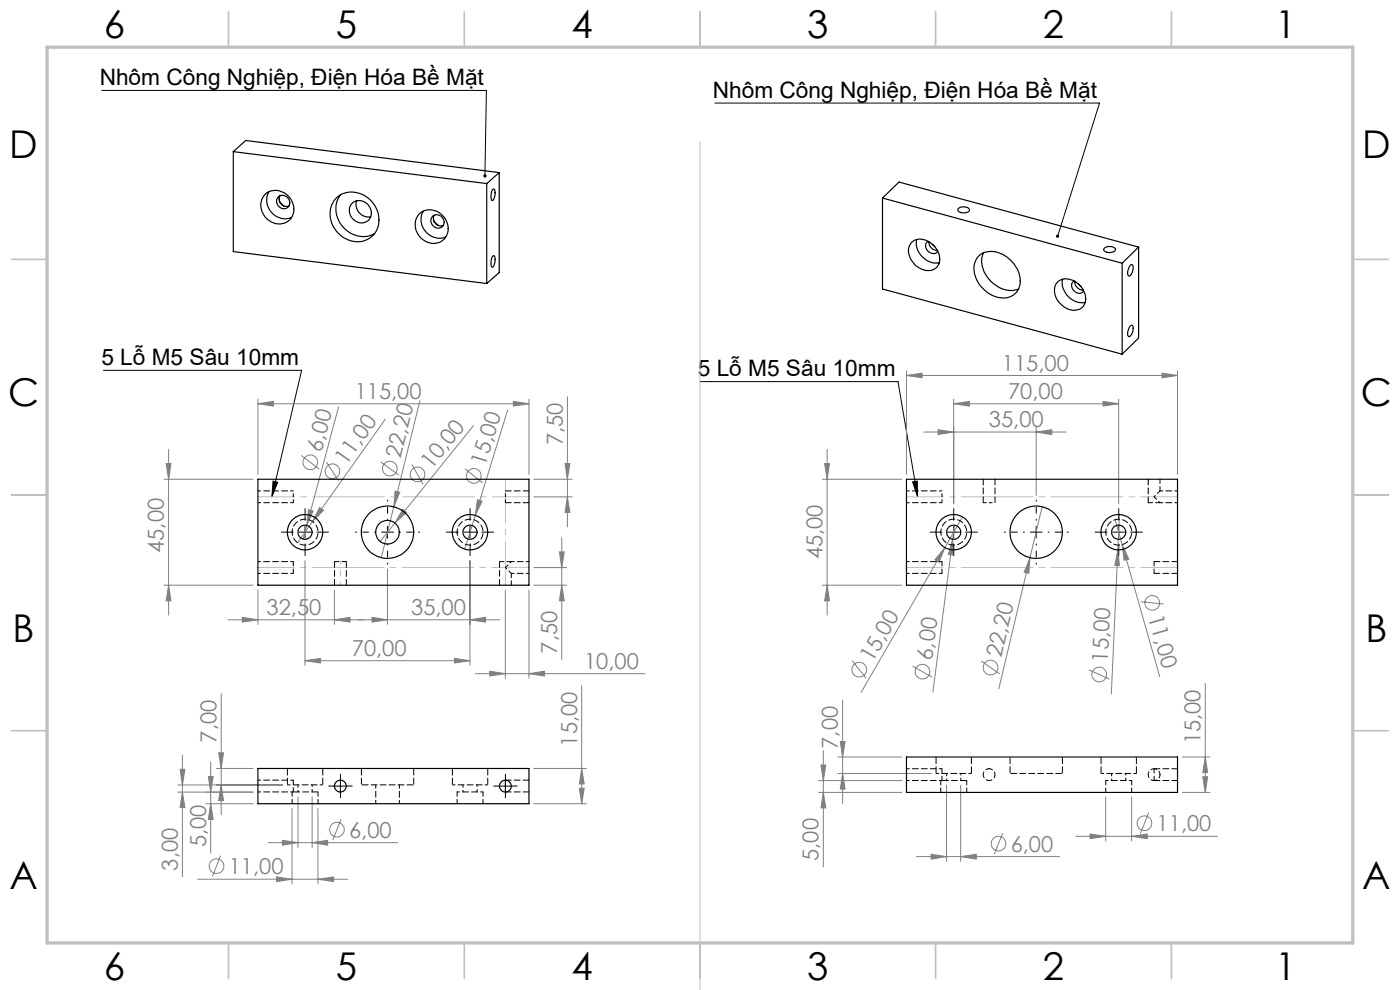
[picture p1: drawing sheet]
<svg xmlns="http://www.w3.org/2000/svg" width="297mm" height="210mm" viewBox="0 0 297 210" stroke-linecap="round" stroke-linejoin="round" font-family="sans-serif">
<g fill="none" stroke="#808080" stroke-width=".21">
<path d="M192.3 79.6l3.3-.4v.9zM192.3 78.7v21.9M192.3 79.6h57.5M246.5 79.2l3.3 .4-3.3 .5zM249.8 78.7v21.9M35.2 98.3h1.1l-.5 3.4zM35.8 95.3v35.2M54.7 85.6l3.3-.4v.9zM54.7 85.6h57.5M54.7 84.7v15.9M63.9 96.6l3.8 2.9M69.2 98l2.6 4"/>
<path d="M71.8 86.3l-6.7 25.1M80.8 98l3.8 2.8M81.7 88.9l-18.6 26.2M87.4 98.5l2.3 4.2M89.1 85l-8.2 33.3M98.7 99.4l3.7 3M100.4 90.3l-19.8 24.6M107.7 87l-6.9 22.3M108.9 85.2l3.3 .4-3.3 .5zM112.2 84.7v15.9M119.9 98.3h1l-.5 3.4zM120.4 84.2v27.6"/>
<path d="M174.9 98.3h1.1l-.5 3.4zM175.5 95.3v35.2M196 91.6h30.2M199 91.1l3.3 .5-3.3 .6zM202.3 85.6l3.3-.4v.9zM202.3 84.7v22.2M202.3 85.6h35M219.8 91.6l3.3-.5v1.1zM219.8 90.7v14.4M234 85.2l3.3 .4-3.3 .5zM237.3 84.7v22.2M34.8 101.7h18.9"/>
<path d="M64.7 118.9v22.2M65.1 111.4l-.8 3M65.4 108.1l1 .3-1.3 3zM67.8 107.7l.8 .6-2.3 2.4zM83.8 104.2l1 .2-1.3 3.1zM85.4 108l.9 .7-2.5 2.2zM99.7 118.9v22.2M100.8 109.3l-2.2 7.2M101.3 106l1 .3-1.5 3zM113.2 101.7h8.2M113.2 105.4h8.2M118.7 117.1h1l-.5 3.3z"/>
<path d="M119.2 114v25.9M120.4 105.4l.5 3.3h-1zM174.4 101.7h16.9M200.4 116.2l-1.2 3.1-.9-.6zM200.4 116.2l-17.7 30.7M202.1 114.4l.1 3.3-1-.1zM202.5 111.4l-4.6 35.4M204.2 109.6l-3.8 6.6M218.5 118.3l-.2 3.3-1-.2zM221.1 107.5l-9.2 38.6M236.6 110.2l1.5 5.3M237.1 116.7l.4 3.3-1-.1z"/>
<path d="M237.5 109.1l-1.7 38.1M238.1 115.5l1.4 3.1-1 .2zM238.1 115.5l7.9 28M34.8 124.1h18.9M35.8 124.1l.5 3.4h-1.1zM51.4 130.9l3.3 .6-3.3 .5zM54.7 125.2v7.3M70.9 131.5l3.4-.6v1.1zM70.9 125.2v7.3M78.9 130.9l3.3 .6-3.3 .5zM82.2 120.7v11.8M96.4 139.7l3.3 .5-3.3 .4z"/>
<path d="M99.7 131.5l3.3-.6v1.1zM106 131.5h-57.6M107.2 125.2v18.7M112.2 125.2v18.7M113.2 124.1h7M113.2 120.4h7M119.2 124.1l.5 3.4h-1zM174.4 124.1h16.9M175.5 124.1l.5 3.4h-1.1zM242 127.6l4.8 .5M46.4 159.7h1l-.5 3.3zM46.9 147.2v25.7"/>
<path d="M64.7 140.2l3.3-.5v.9zM64.7 140.2h35M100.9 142.9h35.9M103.9 142.4l3.3 .5-3.3 .5zM112.2 142.9l3.3-.5v1zM123.4 145.4v25.1M174.7 159.2v24.7M178.3 157.3h1l-.5 3.3zM178.8 148.5v21.9M180.8 140.2l3 3.7M193.6 141.3l4.2 2.3M208.2 140.2l3.9 2.8"/>
<path d="M231 142.1l4.4 2M255.7 145v23.1M37.7 166.5h22.3M37.7 168h16M38.2 163.2h1l-.5 3.3zM38.7 160.2v25.8M38.7 168l.5 3.3h-1zM43.7 170.5h10M44.2 164.7h1l-.5 3.3zM44.7 170.5l.5 3.3h-1zM44.7 161.7v19.3M45.9 163h7.8"/>
<path d="M46.9 166.5l.5 3.3h-1zM56.9 178.7h27.5M59.9 178.3l3.3 .4-3.3 .6zM61.9 171.5v16M63.2 169v10.8M66.2 178.7l3.3-.4v1zM66.2 169v10.8M67.5 171.5v16M72.4 173.8l-1.8 4.4M113.2 163h11.2M113.2 170.5h11.2M122.9 167.2h1l-.5 3.3z"/>
<path d="M123.4 163l.5 3.3h-1zM173.7 168.1h17.6M173.7 165.6h17.6M174.2 162.3h1l-.5 3.3zM174.7 168.1l.5 3.3h-1zM177.8 164.1h19.8M177.8 160.6h13.5M178.8 164.1l.5 3.3h-1zM200.8 166.6v16.1M203.8 166.6v16.1M212.7 176.7l-1.8 4.5M228.2 177.4h30.1"/>
<path d="M231.2 176.9l3.4 .5-3.4 .5zM234.6 169.1v9.3M240.1 177.4l3.3-.5v1zM240.1 169.1v9.3M243.7 172.4l-1.8 4.4M250.8 160.6h5.9M250.8 168.1h5.9M255.2 164.8h1l-.5 3.3zM255.7 160.6l.5 3.3h-1zM41.9 186.5h31.9M46.8 181.5l-1.8 4.4M58.7 186l3.2 .5-3.2 .5z"/>
<path d="M67.5 186.5l3.3-.5v1zM194.5 181.7h30.3M197.5 181.2l3.3 .5-3.3 .5zM203.8 181.7l3.3-.5v1z"/>
<circle cx="65.8" cy="98" r="1.56"/>
<circle cx="70.5" cy="100" r="1.55"/>
<circle cx="82.7" cy="99.4" r="1.57"/>
<circle cx="88.6" cy="100.6" r="1.56"/>
<circle cx="100.5" cy="101" r="1.55"/>
<circle cx="244.4" cy="127.9" r="1.56"/>
<circle cx="182.3" cy="142" r="1.54"/>
<circle cx="195.7" cy="142.5" r="1.55"/>
<circle cx="210.1" cy="141.6" r="1.56"/>
<circle cx="233.2" cy="143.1" r="1.55"/>
<circle cx="71.5" cy="176" r="1.55"/>
<circle cx="211.8" cy="178.9" r="1.55"/>
<circle cx="242.8" cy="174.6" r="1.56"/>
<circle cx="45.9" cy="183.7" r="1.56"/>
</g>
<g fill="none" stroke="#000" stroke-width=".21">
<path d="M21.6 19.2h81.6l-.3 18.1M151.7 21.9h81.6l-8.9 28.2M21.9 78.6h42.1l-6.3 26.8M148.5 81h42l4.2 24.4M57.9 102.1l1 .2-1.2 3.1zM63.5 112.9h2.5M64.7 111.6v2.6M81 112.9h2.5M82.2 111.6v2.6M98.5 112.9h2.5M99.7 111.6v2.6M193.6 102.2l1-.1 .1 3.3z"/>
<path d="M201 112.9h2.6M202.3 111.6v2.6M218.6 112.9h2.5M219.8 111.6v2.6M236.1 112.9h2.4M237.3 111.6v2.6M70.9 166.7h2.5M72.2 165.5v2.5M105.9 166.7h2.5M107.2 165.5v2.5"/>
</g>
<g fill="none" stroke="#000" stroke-width=".21" stroke-dasharray="15.2 1.3 1.3 1.3">
<path d="M62.2 112.9h-2.5M64.7 110.4v-2.5M64.7 115.4v2.5M67.2 112.9h2.5M97.2 112.9h-2.5M99.7 110.4v-2.5M99.7 115.4v2.5M102.2 112.9h2.5M199.8 112.9h-2.5M202.3 110.4v-2.5M202.3 115.4v2.5M204.8 112.9h2.5"/>
<path d="M234.8 112.9h-2.5M237.3 110.4v-2.5M237.3 115.4v2.5M239.8 112.9h2.5M71 166.7h-1.3M72.2 165.5v-1.3M72.2 168v1.2M73.5 166.7h1.2M106 166.7h-1.3M107.2 165.5v-1.3M107.2 168v1.2M108.5 166.7h1.2"/>
</g>
<path d="M79.7 112.9h-4.3M82.2 110.4v-4.3M82.2 115.4v4.3M84.7 112.9h4.3M217.3 112.9h-4.3M219.8 110.4v-4.3M219.8 115.4v4.3M222.3 112.9h4.3" fill="none" stroke="#000" stroke-width=".21" stroke-dasharray="15.2 1.3 1.3 1.3" stroke-dashoffset="15"/>
<path d="M72.2 124.1v-5.1" fill="none" stroke="#c0c0c0" stroke-width=".21" stroke-dasharray="15.2 1.3 1.3 1.3" stroke-dashoffset="14.6"/>
<path d="M112.3 120.4h-57.8" fill="none" stroke="#c0c0c0" stroke-width=".21" stroke-dasharray="15.2 1.3 1.3 1.3" stroke-dashoffset="7.3"/>
<path d="M54.7 105.4h57.6M249.8 120.4h-57.5" fill="none" stroke="#c0c0c0" stroke-width=".21" stroke-dasharray="15.2 1.3 1.3 1.3" stroke-dashoffset="7.4"/>
<path d="M107.2 124.1v-22.5" fill="none" stroke="#c0c0c0" stroke-width=".21" stroke-dasharray="15.2 1.3 1.3 1.3" stroke-dashoffset="5.9"/>
<path d="M192.3 105.4h57.5" fill="none" stroke="#c0c0c0" stroke-width=".21" stroke-dasharray="15.2 1.3 1.3 1.3" stroke-dashoffset="7.5"/>
<path d="M148.5 30v180.1" fill="none" stroke="#c0c0c0" stroke-width=".21"/>
<g fill="none" stroke="#c0c0c0" stroke-width=".35">
<path d="M48.5 2.5v7.5M98.5 2.5v7.5M148.5 2.5v7.5M198.5 2.5v7.5M248.5 2.5v7.5M2.5 55h7.5M287 55h7.5M2.5 105h7.5M287 105h7.5M2.5 155h7.5M287 155h7.5M48.5 200v7.5"/>
<path d="M98.5 200v7.5M148.5 200v7.5M198.5 200v7.5M248.5 200v7.5"/>
</g>
<path d="M10 10h277v190h-277z" fill="none" stroke="#c0c0c0" stroke-width=".7"/>
<path d="M102.6 37.1a.34 .34 0 0 0 0 .4 .34 .34 0 0 0 .3 .2v-.4v.4a.34 .34 0 0 0 .3-.5 .34 .34 0 0 0-.6-.1zM57.9 102.1l1 .2-1.2 3.1zM224.1 49.9a.35 .35 0 0 0 .2 .5l.1-.3-.1 .3a.34 .34 0 0 0 .4-.4 .34 .34 0 0 0-.6-.1zM193.6 102.2l1-.1 .1 3.3z" fill="#000"/>
<g fill="#808080">
<path d="M85.4 108l.9 .7-2.5 2.2z"/>
<path d="M67.8 107.7l.8 .6-2.3 2.4z"/>
<path d="M200.4 116.2l-1.2 3.1-.9-.6z"/>
<path d="M101.3 106l1 .3-1.5 3z"/>
<path d="M65.4 108.1l1 .3-1.3 3z"/>
<path d="M83.8 104.2l1 .2-1.3 3.1z"/>
<path d="M218.5 118.3l-.2 3.3-1-.2z"/>
<path d="M202.1 114.4l.1 3.3-1-.1z"/>
<path d="M237.1 116.7l.4 3.3-1-.1z"/>
<path d="M238.1 115.5l1.4 3.1-1 .2z"/>
<path d="M103.9 142.4l3.3 .5-3.3 .5zM112.2 142.9l3.3-.5v1z"/>
<path d="M120.4 105.4l.5 3.3h-1zM119.9 98.3h1l-.5 3.4z"/>
<path d="M118.7 117.1h1l-.5 3.3zM119.2 124.1l.5 3.4h-1z"/>
<path d="M67.5 186.5l3.3-.5v1zM58.7 186l3.2 .5-3.2 .5zM203.8 181.7l3.3-.5v1zM197.5 181.2l3.3 .5-3.3 .5zM240.1 177.4l3.3-.5v1zM231.2 176.9l3.4 .5-3.4 .5z"/>
<path d="M64.7 140.2l3.3-.5v.9zM96.4 139.7l3.3 .5-3.3 .4zM78.9 130.9l3.3 .6-3.3 .5zM99.7 131.5l3.3-.6v1.1zM59.9 178.3l3.3 .4-3.3 .6zM66.2 178.7l3.3-.4v1zM192.3 79.6l3.3-.4v.9zM246.5 79.2l3.3 .4-3.3 .5zM202.3 85.6l3.3-.4v.9zM234 85.2l3.3 .4-3.3 .5zM199 91.1l3.3 .5-3.3 .6zM219.8 91.6l3.3-.5v1.1z"/>
<path d="M35.8 124.1l.5 3.4h-1.1zM35.2 98.3h1.1l-.5 3.4zM46.9 166.5l.5 3.3h-1zM46.4 159.7h1l-.5 3.3zM38.7 168l.5 3.3h-1zM38.2 163.2h1l-.5 3.3zM175.5 124.1l.5 3.4h-1.1zM174.9 98.3h1.1l-.5 3.4zM178.8 164.1l.5 3.3h-1zM178.3 157.3h1l-.5 3.3z"/>
<path d="M44.7 170.5l.5 3.3h-1zM44.2 164.7h1l-.5 3.3z"/>
<path d="M123.4 163l.5 3.3h-1zM122.9 167.2h1l-.5 3.3zM255.7 160.6l.5 3.3h-1zM255.2 164.8h1l-.5 3.3zM174.2 162.3h1l-.5 3.3zM174.7 168.1l.5 3.3h-1z"/>
<path d="M54.7 85.6l3.3-.4v.9zM108.9 85.2l3.3 .4-3.3 .5zM51.4 130.9l3.3 .6-3.3 .5zM70.9 131.5l3.4-.6v1.1z"/>
</g>
<g fill="none" stroke="#000" stroke-width=".25">
<path d="M49.5 32.2v21.2l53.8 6.7M49.5 32.2l53.8 6.7M49.5 32.2l2.6-2.4 53.8 6.8M103.3 38.9v21.2M105.9 36.6l-2.6 2.3M105.9 36.6v21.2l-2.6 2.3M56.1 41.3a3.8 3.8 0 0 1 6.2 2.3 3.2 3.2 0 0 1-1.5 3.5 3.2 3.2 0 0 1-3.8-.4 3.8 3.8 0 0 1-.9-5.4zM57 40.7a3.9 3.9 0 0 0 .6 4.3 3.9 3.9 0 0 0 4.2 1.1M59.1 41.8a1.47 1.47 0 0 1 2.1 .3 1.47 1.47 0 0 1-.6 2.1 1.54 1.54 0 0 1-1.7-.7 1.54 1.54 0 0 1 .2-1.7zM59.3 42.6l.9 1.1M59.4 41.5a1.57 1.57 0 0 0 .2 1.7 1.57 1.57 0 0 0 1.7 .5M71.4 41.9a5.5 5.5 0 0 1 8.5 2.5 4.7 4.7 0 0 1-.3 4.9 4.7 4.7 0 0 1-4.5 1.9 5.8 5.8 0 0 1-4.3-8.6z"/>
<path d="M72.2 41.4a5.7 5.7 0 0 0 4.1 8.7 4.4 4.4 0 0 0 3.1-.5M74.6 43.2a2.47 2.47 0 0 1 3.5 .2 2.47 2.47 0 0 1-.2 3.5 2.55 2.55 0 0 1-3.1-.5 2.55 2.55 0 0 1-.2-3.2zM75.7 42.6a2.65 2.65 0 0 0 2.9 3.4M88.9 45.5a3.8 3.8 0 0 1 4.1-.6 3.8 3.8 0 0 1 2.1 3.6 3.1 3.1 0 0 1-1.8 2.9 3.1 3.1 0 0 1-3.3-.4 3.8 3.8 0 0 1-1.1-5.5zM89.8 44.8a3.9 3.9 0 0 0 .5 4.3 3.9 3.9 0 0 0 4.3 1.2M91.8 45.9a1.5 1.5 0 0 1 2.1 .3 1.5 1.5 0 0 1-.3 2.1 1.55 1.55 0 0 1-1.9-.5 1.55 1.55 0 0 1 .1-1.9zM92 46.7l1 1.1M92.1 45.6a1.58 1.58 0 0 0 .2 1.8 1.58 1.58 0 0 0 1.8 .4M104.5 40.3l.1-.2a.51 .51 0 0 1 .4 .8v.7a.69 .69 0 0 1-.7 .9l-.2-.8zM104.6 54.3v-.1a.51 .51 0 0 1 .4 .9v.6a.69 .69 0 0 1-.7 .9l-.1-1.2zM187.2 42v19.3l50.9 13.8M187.2 42l50.9 13.8"/>
<path d="M187.2 42l3.5-3.4 50.8 13.8M193.5 51.3a3.6 3.6 0 0 1 5 1.3 3 3 0 0 1-.3 4.5 4 4 0 0 1-5.1-2.4 2.83 2.83 0 0 1 .4-3.4zM194.5 50.8a4.3 4.3 0 0 0 4.7 4.9M196.9 51.2a1.37 1.37 0 0 0-.5 1.5 1.37 1.37 0 0 0 1.1 1 1.02 1.02 0 0 0 1.4-.4M197.1 51.3a1.8 1.8 0 0 0 1.8 1.8M197.8 51.8l.5 .6M203.4 44.2a1.83 1.83 0 0 1 2.3 .2 1.26 1.26 0 0 1-1.9 .7 .55 .55 0 0 1-.5-.3 .55 .55 0 0 1 .1-.6zM207.6 54.3a4.5 4.5 0 0 1 5.5-.1 6 6 0 0 1 3 7 4 4 0 0 1-5.6 1.5 6.3 6.3 0 0 1-3.6-7.1zM208.6 53.6a6.1 6.1 0 0 0 3.6 7.5 4.7 4.7 0 0 0 3.9 .2M224.4 59.7a3.7 3.7 0 0 1 5.3 1.6 2.9 2.9 0 0 1-.8 4.3 4.2 4.2 0 0 1-5-5.1zM225.4 59.2a4.3 4.3 0 0 0 4.8 4.9M227.9 59.6a1.37 1.37 0 0 0 .3 2.4 1.07 1.07 0 0 0 1.7-.3"/>
<path d="M228 59.7a1.74 1.74 0 0 0 1.8 1.8M234.2 52.7a1.74 1.74 0 0 1 2.4 .1 1.06 1.06 0 0 1-1.4 .8 .88 .88 0 0 1-1-.8zM238.1 55.8v19.3M239.9 56.2a.39 .39 0 0 1 .5 .1 .39 .39 0 0 1 0 .5l-.1 .4a1.11 1.11 0 0 1-.9 1.3 2.09 2.09 0 0 1 .5-2.3zM241.5 52.4l-3.4 3.4M241.5 52.4v19.3l-3.4 3.4M228.7 60.2l.6 .6M239.9 69.1a.38 .38 0 0 1 .4 0 .38 .38 0 0 1 .1 .5l-.2 .9a.86 .86 0 0 1-.8 .9 2.07 2.07 0 0 1 .5-2.3zM54.7 101.7h57.5v22.4h-57.5zM192.3 101.7h57.5v22.4h-57.5zM54.7 163h57.5v7.5h-57.5zM192.3 160.6h57.5v7.5h-57.5z"/>
<circle cx="64.7" cy="112.9" r="3.7"/>
<circle cx="64.7" cy="112.9" r="1.51"/>
<circle cx="82.2" cy="112.9" r="2.5"/>
<circle cx="82.2" cy="112.9" r="5.5"/>
<circle cx="99.7" cy="112.9" r="1.51"/>
<circle cx="99.7" cy="112.9" r="3.8"/>
<circle cx="202.3" cy="112.9" r="1.5"/>
<circle cx="202.3" cy="112.9" r="3.7"/>
<circle cx="219.8" cy="112.9" r="5.5"/>
<circle cx="237.3" cy="112.9" r="3.7"/>
<circle cx="237.3" cy="112.9" r="1.51"/>
<circle cx="72.2" cy="166.8" r="1.26"/>
<circle cx="107.2" cy="166.8" r="1.26"/>
</g>
<path d="M62 112.9a2.75 2.75 0 0 1 4-2.5 2.75 2.75 0 0 1 .3 4.7 2.75 2.75 0 0 1-4.3-1.9v-.3M62.2 105.4v-1.3M62.2 106.6v-1.2M97 112.9a2.75 2.75 0 0 1 4-2.5 2.75 2.75 0 0 1 .3 4.7 2.75 2.75 0 0 1-4.3-1.9v-.3M107.2 105.4v-1.3M107.2 106.6v-1.2M199.6 112.9a2.75 2.75 0 0 1 4-2.5 2.75 2.75 0 0 1 .3 4.7 2.75 2.75 0 0 1-4.3-1.9v-.3M199.8 105.4v-1.3M199.8 106.6v-1.2M208.6 106.6h1.2M209.8 106.6h1.3M234.6 112.9a2.75 2.75 0 0 1 4-2.5 2.75 2.75 0 0 1 .3 4.7 2.75 2.75 0 0 1-4.3-1.9v-.3" fill="none" stroke="#000" stroke-width=".21" stroke-dasharray="1.3 .6" stroke-dashoffset=".6"/>
<path d="M108.5 119.1l-1.3 1.3M244.8 105.4l1.3-1.3M246.1 106.6l-1.3-1.2M107.2 120.4l1.3 1.2" fill="none" stroke="#000" stroke-width=".21" stroke-dasharray="1.3 .6" stroke-dashoffset=".9"/>
<g fill="none" stroke="#000" stroke-width=".21" stroke-dasharray="1.3 .6" stroke-dashoffset=".3">
<path d="M73.5 119.1h-2.5M108.5 119.1h-2.5M243.6 106.6h2.5M246.1 104.1v-2.5M62.2 121.6v-2.5M108.5 124.1v-2.5M199.8 121.6v-2.5M244.8 121.6v-2.5M62 168v2.5M62.2 168v-2.5M67.5 170.5v-2.5M97 168v2.5"/>
<path d="M102.5 170.5v-2.5M107.2 168v-2.5M199.6 165.6v2.5M199.8 165.6v-2.5M205.1 168.1v-2.5M234.6 165.6v2.5M240.1 168.1v-2.5M244.8 165.6v-2.5"/>
</g>
<g fill="none" stroke="#000" stroke-width=".21" stroke-dasharray="1.3 .6" stroke-dashoffset=".7">
<path d="M54.7 106.6h7.5M62.2 104.1h-7.5M62.2 119.1h-7.5M112.2 119.1h-3.7M192.3 106.6h7.5M199.8 104.1h-7.5M199.8 119.1h-7.5M246.1 106.6h3.7M249.8 104.1h-3.7M54.7 121.6h7.5M108.5 121.6h3.7M192.3 121.6h7.5"/>
<path d="M54.7 168h7.5M61 166.5h7.5M62.2 165.5h-7.5M96 166.5h7.5M102.5 168h-5.5M192.3 165.6h7.5M198.6 164.1h7.5M199.8 163.1h-7.5M233.6 164.1h7.5M240.1 165.6h-5.5"/>
</g>
<g fill="none" stroke="#000" stroke-width=".21" stroke-dasharray="1.3 .6">
<path d="M71 119.1v5M106 119.1v5M107.2 106.6h5M112.2 104.1h-5M208.6 101.6v5M211.1 106.6v-5M243.6 101.6v5M249.8 119.1h-5M73.5 124.1v-5M244.8 121.6h5M107.2 168h5M112.2 165.5h-5"/>
<path d="M244.8 165.6h5M249.8 163.1h-5"/>
</g>
<g fill="none" stroke="#000" stroke-width=".21" stroke-dasharray="1.3 .6" stroke-dashoffset="-.2">
<path d="M61 163v3.5M68.5 166.5v-3.5M76.7 166.5h11.1M76.7 163v3.5M87.8 166.5v-3.5M96 163v3.5M103.5 166.5v-3.5M198.6 160.6v3.5M206.1 164.1v-3.5M214.3 164.1h11.1M214.3 160.6v3.5M225.4 164.1v-3.5"/>
<path d="M233.6 160.6v3.5M241.1 164.1v-3.5"/>
</g>
<path d="M67.5 168h-5.3M205.1 165.6h-5.3" fill="none" stroke="#000" stroke-width=".21" stroke-dasharray="1.3 .6" stroke-dashoffset="-.1"/>
<path d="M79.7 166.5v4M84.7 170.5v-4M209.8 163.1a1.25 1.25 0 0 1 1.2 1.8 1.25 1.25 0 0 1-2.2 .2 1.25 1.25 0 0 1 .8-2h.2M246.1 164.3a1.25 1.25 0 0 1-1.8 1.1 1.25 1.25 0 0 1-.2-2.1 1.25 1.25 0 0 1 2 .8v.2" fill="none" stroke="#000" stroke-width=".21" stroke-dasharray="1.3 .6" stroke-dashoffset=".5"/>
<path d="M63.2 166.5v1.5M66.2 168v-1.5M98.2 166.5v1.5M101.2 168v-1.5M200.8 164.1v1.5M203.8 165.6v-1.5M235.8 164.1v1.5M238.8 165.6v-1.5" fill="none" stroke="#000" stroke-width=".21" stroke-dasharray="1.3 .6" stroke-dashoffset=".8"/>
<g font-size="8.1">
<text x="22" y="8">6</text>
<text x="71.2" y="8">5</text>
<text x="121.2" y="8">4</text>
<text x="171.3" y="8">3</text>
<text x="221.3" y="8">2</text>
<text x="270.5" y="8">1</text>
<text x="2" y="33.6">D</text>
<text x="289" y="33.6">D</text>
<text x="1.7" y="86.1">C</text>
<text x="288.7" y="86.1">C</text>
<text x="2.7" y="136.1">B</text>
<text x="289.7" y="136.1">B</text>
<text x="2" y="188.6">A</text>
<text x="289" y="188.6">A</text>
<text x="22" y="208">6</text>
<text x="71.2" y="208">5</text>
<text x="121.2" y="208">4</text>
<text x="171.3" y="208">3</text>
<text x="221.3" y="208">2</text>
<text x="270.5" y="208">1</text>
</g>
<g font-size="4.8">
<text x="21.1" y="18">Nhôm Công Nghiệp, Điện Hóa Bề Mặt</text>
<text x="151.2" y="20.8">Nhôm Công Nghiệp, Điện Hóa Bề Mặt</text>
<text x="21.5" y="77.4">5 Lỗ M5 Sâu 10mm</text>
<text x="148" y="79.8">5 Lỗ M5 Sâu 10mm</text>
</g>
<g font-size="4.7" fill="#808080">
<text x="212.6" y="78.6">115,00</text>
<text x="75.2" y="84.6">115,00</text>
<text x="213.8" y="84.6">70,00</text>
<text x="119.4" y="94.5" transform="rotate(-90 119.4 94.5)">7,50</text>
<text x="209.8" y="90.6">35,00</text>
<text x="68.2" y="96" transform="rotate(-75 68.2 96)">6,00</text>
<text x="73.4" y="98.8" transform="rotate(-55 73.4 98.8)">11,00</text>
<text x="85" y="97.3" transform="rotate(-76 85 97.3)">22,20</text>
<text x="91.5" y="99.7" transform="rotate(-51 91.5 99.7)">10,00</text>
<text x="102.9" y="99" transform="rotate(-73 102.9 99)">15,00</text>
<text x="34.8" y="117.3" transform="rotate(-90 34.8 117.3)">45,00</text>
<text x="174.5" y="118.6" transform="rotate(-90 174.5 118.6)">45,00</text>
<text x="56.5" y="130.4">32,50</text>
<text x="87.2" y="130.4">35,00</text>
<text x="243.5" y="130.8" transform="rotate(74 243.5 130.8)">11,00</text>
<text x="74.6" y="139.1">70,00</text>
<text x="118.2" y="138.6" transform="rotate(-90 118.2 138.6)">7,50</text>
<text x="123.9" y="141.9">10,00</text>
<text x="185.1" y="140.7" transform="rotate(-60 185.1 140.7)">15,00</text>
<text x="197.7" y="140.1" transform="rotate(-83 197.7 140.1)">6,00</text>
<text x="212.4" y="139.5" transform="rotate(-77 212.4 139.5)">22,20</text>
<text x="235" y="140.6" transform="rotate(-87 235 140.6)">15,00</text>
<text x="45.9" y="157.5" transform="rotate(-90 45.9 157.5)">7,00</text>
<text x="122.4" y="158.4" transform="rotate(-90 122.4 158.4)">15,00</text>
<text x="177.8" y="158.8" transform="rotate(-90 177.8 158.8)">7,00</text>
<text x="254.7" y="157.9" transform="rotate(-90 254.7 157.9)">15,00</text>
<text x="43.7" y="179.7" transform="rotate(-90 43.7 179.7)">5,00</text>
<text x="74.1" y="177.7">6,00</text>
<text x="245.4" y="176.3">11,00</text>
<text x="37.7" y="184.7" transform="rotate(-90 37.7 184.7)">3,00</text>
<text x="48.5" y="185.4">11,00</text>
<text x="173.7" y="182.6" transform="rotate(-90 173.7 182.6)">5,00</text>
<text x="214.4" y="180.6">6,00</text>
</g>
</svg>
